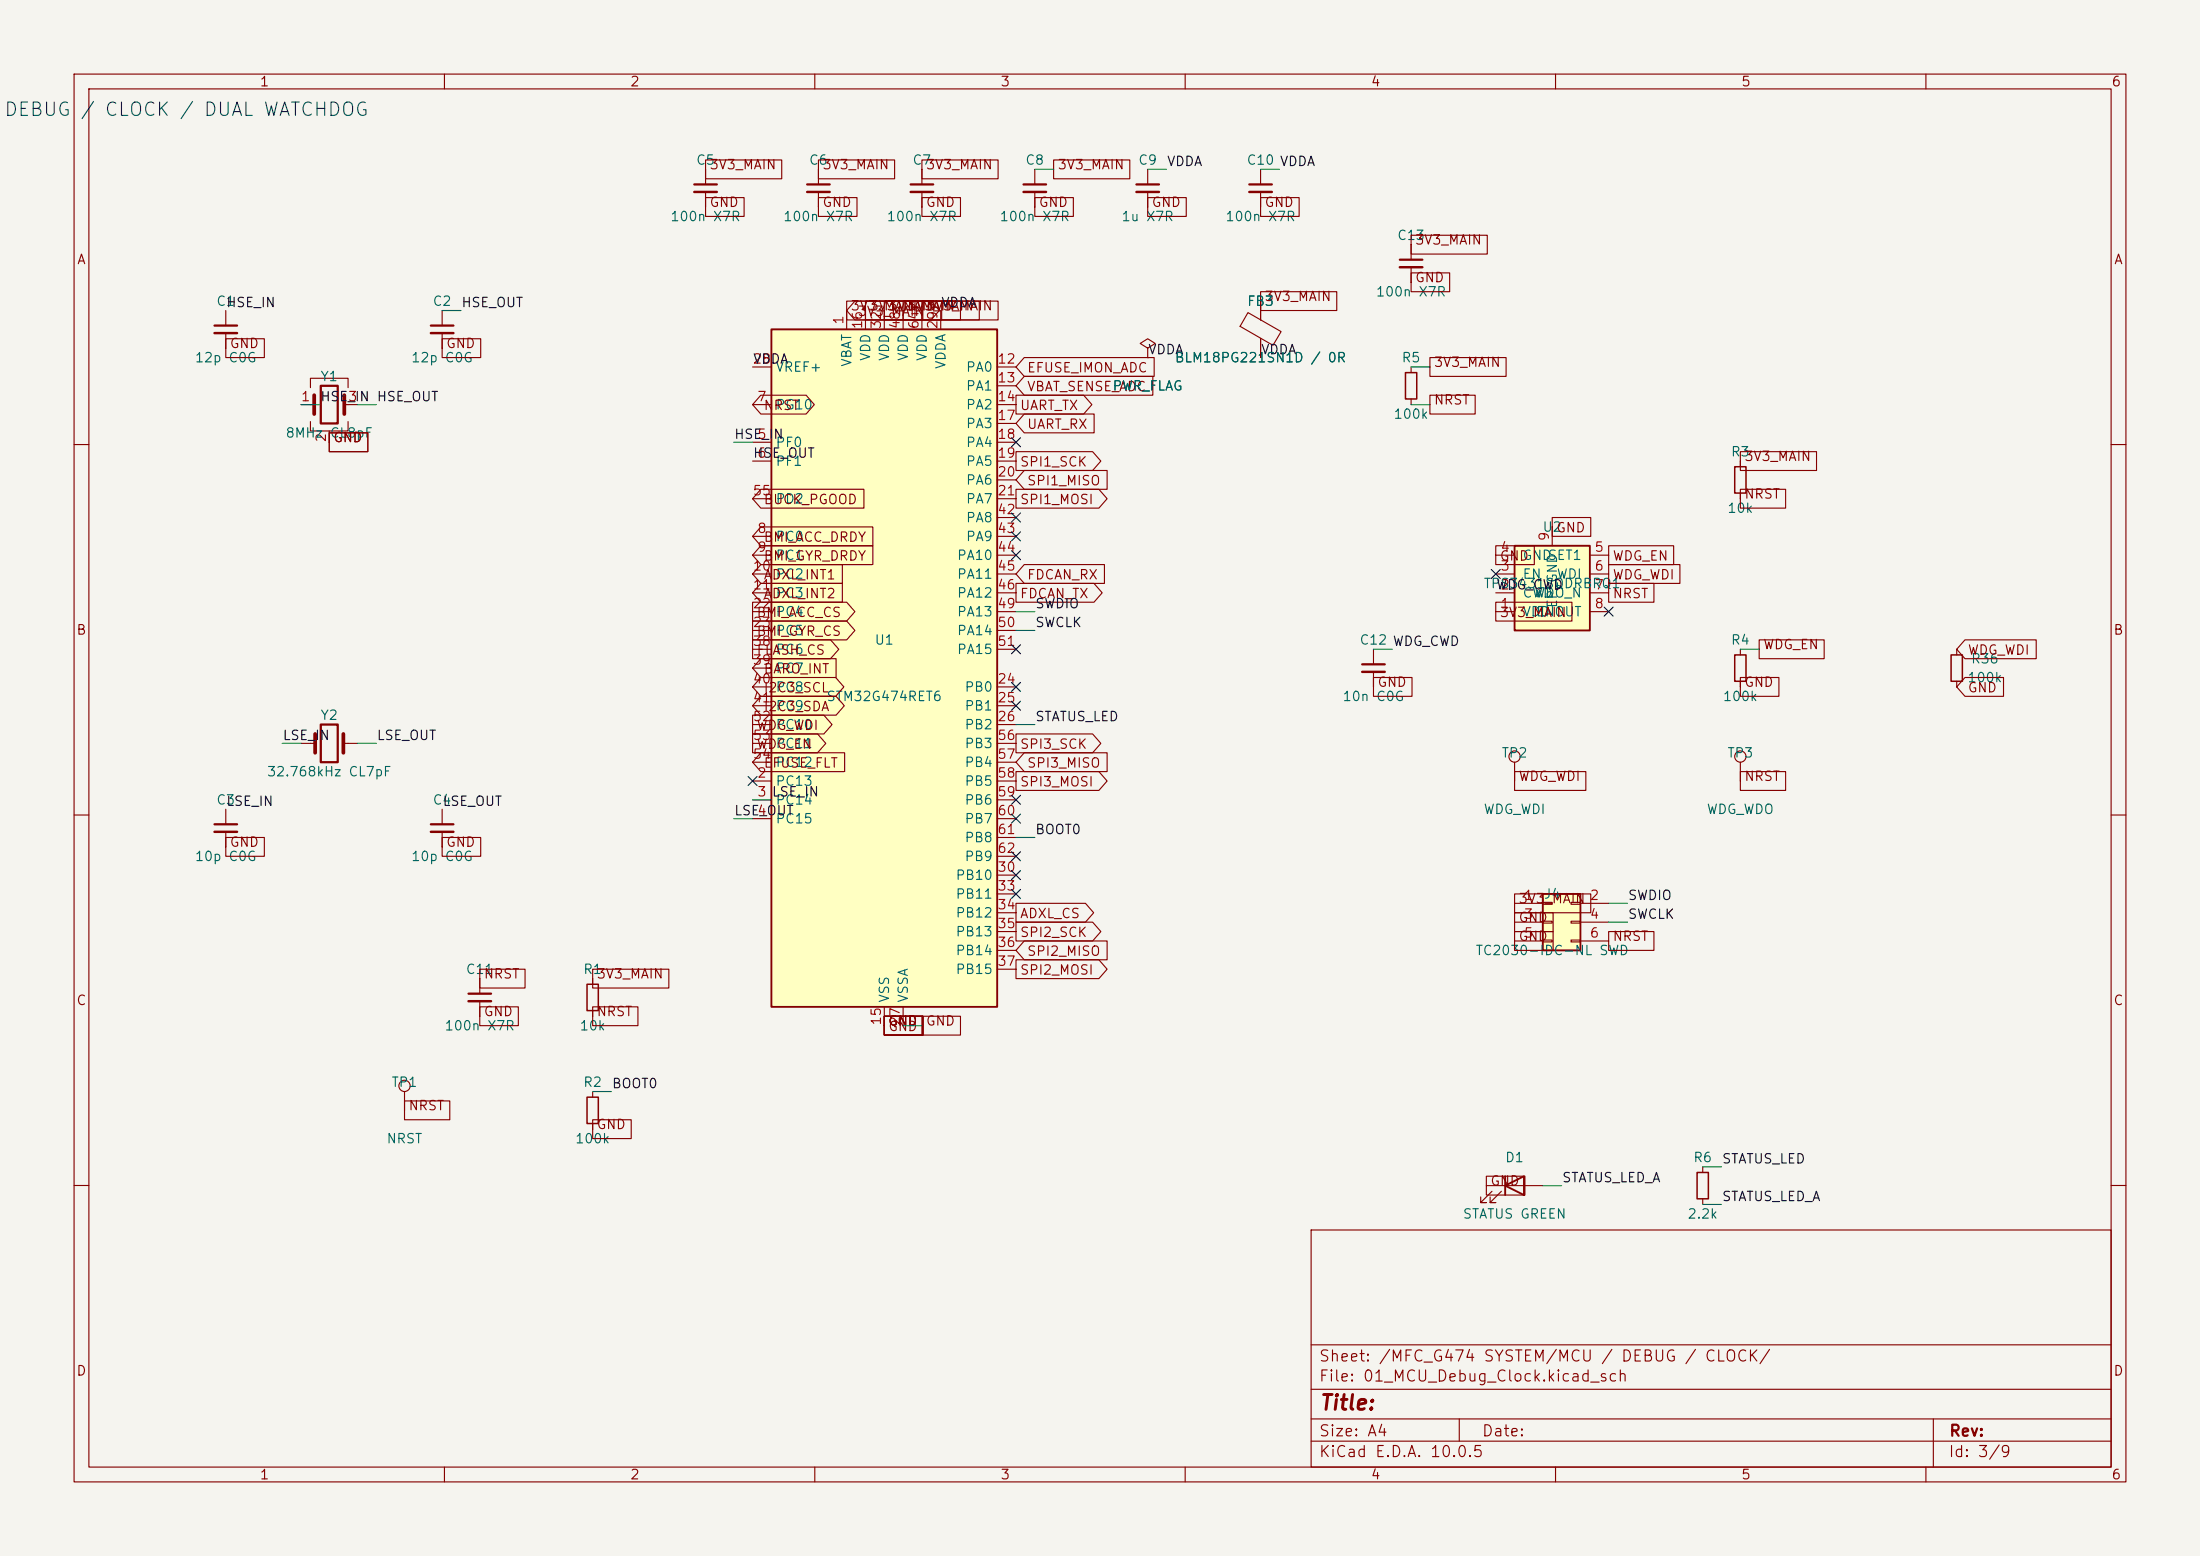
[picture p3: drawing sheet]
<svg xmlns="http://www.w3.org/2000/svg" width="297mm" height="210mm" viewBox="0 0 297 210" stroke-linecap="round" stroke-linejoin="round" font-family="sans-serif">
<path d="M0 0h297v210h-297z" fill="#f5f4ef" stroke="#f5f4ef" stroke-width=".14"/>
<g fill="none" stroke="#840000" stroke-width=".15">
<path d="M10 10h277v190h-277zM12 12h273v186h-273zM60 10v2M110 10v2M160 10v2M210 10v2M260 10v2M110.5 22.9v2M110.5 25.9v2M124.5 22.9v2M124.5 25.9v2M30.5 41.9v2"/>
<path d="M30.5 45v2M10 60h2M285 60h2M264.2 87.6v.8M264.2 91.9v.8M10 110h2M30.5 109.2v2.1M30.5 112.3v2M40.6 100.3h1.9M46.4 100.3h1.9M234.9 102.9v2.5M285 110h2"/>
<path d="M54.6 147.3v2.6M229.9 157.5v.7M10 160h2M177 166h108v32h-108zM200.7 160h7.6M201.4 160.8l-1.5 1.5h.8h-.8v-.8M202.7 160.8l-1.5 1.5h.7h-.7v-.8M229.9 161.8v.8M285 160h2M60 198v2M110 198v2M160 198v2"/>
<path d="M177 194.5h108M177 191.5h108M177 187.5h108M177 181.5h108M197 191.5v3M210 198v2M260 198v2M261 191.5v6.5"/>
<circle cx="234.9" cy="102.1" r=".76"/>
<circle cx="54.6" cy="146.6" r=".76"/>
</g>
<path d="M263.4 88.4h1.5v3.5h-1.5zM229.1 158.2h1.5v3.6h-1.5z" fill="none" stroke="#840000" stroke-width=".2"/>
<path d="M42.5 99.1v2.5M46.4 99.1v2.5" fill="none" stroke="#840000" stroke-width=".51"/>
<path d="M109 24.9h3M122.9 24.9h3.1M29 43.9h3M43.3 97.8h2.3v5.1h-2.3zM29 111.3h3" fill="none" stroke="#840000" stroke-width=".3"/>
<path d="M109 25.9h3M122.9 25.9h3.1M29 45h3M29 112.3h3" fill="none" stroke="#840000" stroke-width=".33"/>
<path d="M203.2 158.8v2.5M203.2 160l2.5-1.2v2.5z" fill="none" stroke="#840000" stroke-width=".25"/>
<path d="M208.3 120.7h5.1v7.6h-5.1z" fill="#ffffc2"/>
<path d="M208.3 120.7h5.1v7.6h-5.1z" fill="none" stroke="#840000" stroke-width=".25"/>
<g fill="none" stroke="#840000" stroke-width=".15">
<path d="M95.2 22.9v2M95.2 25.9v2M40.6 54.6h1.8M41.9 52.3v-1.2h5.1v1.2M41.9 56.9v1.3h5.1v-1.3M44.4 58.2v1.5M46.5 54.6h1.8M59.7 41.9v2M59.7 45v2M204.5 102.9v2.5M64.8 132.1v2M64.8 135.1v2.1"/>
<path d="M204.5 121.9h3.8M204.5 124.5h3.8M204.5 127h3.8M208.3 121.8h1.2v.2h-1.2zM208.3 124.3h1.2v.3h-1.2zM208.3 126.9h1.2v.2h-1.2zM212.1 121.8h1.3v.2h-1.3zM212.1 124.3h1.3v.3h-1.3zM212.1 126.9h1.3v.2h-1.3zM213.4 121.9h3.8M213.4 124.5h3.8M213.4 127h3.8"/>
<circle cx="204.5" cy="102.1" r=".76"/>
</g>
<path d="M42.4 53.3v2.6M46.5 53.3v2.6" fill="none" stroke="#840000" stroke-width=".51"/>
<path d="M93.7 24.9h3.1M43.3 52.1h2.3v5.1h-2.3zM58.2 43.9h3M63.2 134.1h3.1" fill="none" stroke="#840000" stroke-width=".3"/>
<path d="M93.7 25.9h3.1M58.2 45h3M63.2 135.1h3.1" fill="none" stroke="#840000" stroke-width=".33"/>
<path d="M104.1 44.5h30.5v91.4h-30.5z" fill="#ffffc2"/>
<path d="M104.1 44.5h30.5v91.4h-30.5z" fill="none" stroke="#840000" stroke-width=".25"/>
<g fill="none" stroke="#840000" stroke-width=".15">
<path d="M139.7 22.9v2M139.7 25.9v2M154.9 22.9v2M154.9 25.9v2M170.2 22.9v2M170.2 25.9v2M190.5 33v2.1M190.5 36.1v2M101.6 59.7h2.5M101.6 54.6h2.5M101.6 49.5h2.5M114.3 41.9v2.6"/>
<path d="M116.8 41.9v2.6M119.4 41.9v2.6M121.9 41.9v2.6M124.5 41.9v2.6M127 41.9v2.6M134.6 59.7h2.6M134.6 54.6h2.6M134.6 49.5h2.6M134.6 52.1h2.6M134.6 57.2h2.6M154.9 47l1.1-.6-1.1-.7-1 .7 1 .6v1.3M154.9 48.3h.1"/>
<path d="M168.5 42.2l4.4 2.6-1 1.8-4.5-2.6zM170.2 40.6v2.6M170.2 45.7v2.6M190.5 49.5v.8M190.5 53.8v.8M101.6 62.2h2.5M101.6 72.4h2.5M101.6 74.9h2.5M101.6 77.5h2.5M101.6 67.3h2.5M134.6 62.2h2.6M134.6 72.4h2.6"/>
<path d="M134.6 74.9h2.6M134.6 77.5h2.6M134.6 64.8h2.6M134.6 67.3h2.6M134.6 69.9h2.6M234.9 62.2v.8M234.9 66.5v.8M101.6 80h2.5M101.6 82.6h2.5M101.6 85.1h2.5M101.6 92.7h2.5M101.6 95.3h2.5"/>
<path d="M101.6 97.8h2.5M101.6 87.6h2.5M101.6 90.2h2.5M134.6 80h2.6M134.6 82.6h2.6M134.6 85.1h2.6M134.6 92.7h2.6M134.6 95.3h2.6M134.6 97.8h2.6M134.6 87.6h2.6M185.4 87.6v2.1M185.4 90.7v2"/>
<path d="M234.9 87.6v.8M234.9 91.9v.8M59.7 109.2v2.1M59.7 112.3v2M101.6 105.4h2.5M101.6 108h2.5M101.6 110.5h2.5M101.6 100.3h2.5M101.6 102.9h2.5M134.6 105.4h2.6M134.6 108h2.6M134.6 110.5h2.6"/>
<path d="M134.6 118.1h2.6M134.6 100.3h2.6M134.6 102.9h2.6M134.6 113h2.6M134.6 115.6h2.6M80 132.1v.7M80 136.4v.8M119.4 135.9v2.5M121.9 135.9v2.5M134.6 120.7h2.6M134.6 123.2h2.6M134.6 125.7h2.6"/>
<path d="M134.6 128.3h2.6M134.6 130.8h2.6M80 147.3v.8M80 151.6v.8"/>
</g>
<path d="M189.7 50.3h1.6v3.5h-1.6zM234.2 63h1.5v3.5h-1.5zM234.2 88.4h1.5v3.5h-1.5zM79.2 132.8h1.6v3.6h-1.6zM79.2 148.1h1.6v3.5h-1.6z" fill="none" stroke="#840000" stroke-width=".2"/>
<path d="M138.2 24.9h3M153.4 24.9h3.1M168.7 24.9h3M189 35.1h3M183.9 89.7h3M58.2 111.3h3" fill="none" stroke="#840000" stroke-width=".3"/>
<path d="M138.2 25.9h3M153.4 25.9h3.1M168.7 25.9h3M189 36.1h3M183.9 90.7h3M58.2 112.3h3" fill="none" stroke="#840000" stroke-width=".33"/>
<path d="M204.5 73.7h10.1v11.4h-10.1z" fill="#ffffc2"/>
<path d="M204.5 73.7h10.1v11.4h-10.1z" fill="none" stroke="#840000" stroke-width=".25"/>
<g fill="none" stroke="#840000" stroke-width=".15">
<path d="M95.2 21.6h10.3v2.5h-10.3zM95.2 26.7h5.3v2.5h-5.3zM110.5 26.7h5.2v2.5h-5.2zM110.5 21.6h10.3v2.5h-10.3zM124.5 26.7h5.2v2.5h-5.2zM124.5 21.6h10.2v2.5h-10.2zM139.7 26.7h5.2v2.5h-5.2zM142.2 21.6h10.3v2.5h-10.3zM154.9 26.7h5.2v2.5h-5.2zM170.2 26.7h5.2v2.5h-5.2zM170.2 39.4h10.3v2.5h-10.3zM190.5 31.7h10.3v2.6h-10.3z"/>
<path d="M190.5 36.8h5.2v2.6h-5.2zM30.5 45.7h5.2v2.6h-5.2zM44.4 58.4h5.3v2.6h-5.3zM59.7 45.7h5.2v2.6h-5.2zM102.7 53.3h6.1l1.1 1.3-1.1 1.3h-6.1l-1.1-1.3zM114.3 40.6h10.3v2.6h-10.3zM115.4 40.6h10.3l1.1 1.3-1.1 1.3h-10.3l-1.1-1.3zM116.8 40.6h10.3v2.6h-10.3zM119.4 40.6h10.3v2.6h-10.3zM121.9 40.6h10.3v2.6h-10.3zM124.5 40.6h10.2v2.6h-10.2zM137.2 53.3h9.1l1.1 1.3-1.1 1.3h-9.1z"/>
<path d="M138.3 55.9h9.4v2.5h-9.4l-1.1-1.2zM138.3 50.8h17.3v2.5h-17.3l-1.1-1.2zM138.3 48.3h17.5v2.5h-17.5l-1.1-1.3zM154.9 48.3h.1M170.2 40.6v2.6M170.2 45.7v2.6M193 53.3h6.2v2.6h-6.2zM193 48.3h10.3v2.5h-10.3zM102.7 76.2h11v2.5h-11l-1.1-1.2zM102.7 73.7h15.1v2.5h-15.1l-1.1-1.3zM102.7 66h13.9v2.6h-13.9l-1.1-1.3zM102.7 71.1h15.1v2.6h-15.1l-1.1-1.3z"/>
<path d="M102.7 78.7h11v2.6h-11l-1.1-1.3zM137.2 78.7h10.5l1.1 1.3-1.1 1.3h-10.5zM137.2 66h11.2l1.1 1.3-1.1 1.3h-11.2zM137.2 61h10.3l1.1 1.2-1.1 1.3h-10.3zM138.3 76.2h10.8v2.5h-10.8l-1.1-1.2zM138.3 63.5h11.2v2.5h-11.2l-1.1-1.2zM201.9 73.7h5.2v2.5h-5.2zM201.9 77.5h2.6M201.9 74.9h2.6M209.5 69.8h5.3v2.6h-5.3zM209.5 71.1v2.6M214.6 77.5h2.6"/>
<path d="M214.6 74.9h2.6M217.2 76.2h9.6v2.5h-9.6zM217.2 78.7h6.1v2.6h-6.1zM217.2 73.7h8.7v2.5h-8.7zM234.9 66h6.2v2.6h-6.2zM234.9 61h10.3v2.5h-10.3zM101.6 86.4h10.5l1.1 1.2-1.1 1.3h-10.5zM101.6 83.8h12.7l1.1 1.3-1.1 1.3h-12.7zM101.6 99.1h8.8l1.1 1.2-1.1 1.3h-8.8zM101.6 96.5h9.6l1.1 1.3-1.1 1.3h-9.6zM101.6 81.3h12.7l1.1 1.3-1.1 1.2h-12.7zM102.7 94h10.2l1.1 1.3-1.1 1.2h-10.2l-1.1-1.2z"/>
<path d="M102.7 88.9h10.2v2.5h-10.2l-1.1-1.2zM102.7 91.4h10.1l1.1 1.3-1.1 1.3h-10.1l-1.1-1.3zM137.2 99.1h10.3l1.1 1.2-1.1 1.3h-10.3zM185.4 91.4h5.2v2.6h-5.2zM201.9 81.3h10.3v2.5h-10.3zM201.9 82.6h2.6M201.9 80h2.6M214.6 82.6h2.6M214.6 80h2.6M234.9 91.4h5.3v2.6h-5.3zM237.5 86.4h8.8v2.5h-8.8zM265.3 91.4h5.2v2.6h-5.2l-1.1-1.3z"/>
<path d="M265.3 86.4h9.6v2.5h-9.6l-1.1-1.3zM30.5 113h5.2v2.6h-5.2zM59.7 113h5.2v2.6h-5.2zM102.7 101.6h11.3v2.5h-11.3l-1.1-1.2zM137.2 104.1h11.2l1.1 1.3-1.1 1.3h-11.2zM138.3 101.6h11.2v2.5h-11.2l-1.1-1.2zM204.5 104.1h9.6v2.6h-9.6zM234.9 104.1h6.2v2.6h-6.2zM64.8 130.8h6.1v2.6h-6.1zM64.8 135.9h5.2v2.5h-5.2zM80 130.8h10.3v2.6h-10.3zM80 135.9h6.1v2.5h-6.1z"/>
<path d="M119.4 137.2h5.2v2.5h-5.2zM124.5 137.2h5.2v2.5h-5.2zM137.2 129.5h11.2l1.1 1.3-1.1 1.3h-11.2zM137.2 124.5h10.3l1.1 1.2-1.1 1.3h-10.3zM137.2 121.9h9.3l1.1 1.3-1.1 1.3h-9.3zM138.3 127h11.2v2.5h-11.2l-1.1-1.2zM204.5 120.6h10.3v2.6h-10.3zM204.5 125.7h5.2v2.6h-5.2zM204.5 123.2h5.2v2.5h-5.2zM217.2 125.7h6.1v2.6h-6.1zM54.6 148.6h6.1v2.5h-6.1zM80 151.1h5.2v2.6h-5.2z"/>
<path d="M200.7 158.7h5.2v2.6h-5.2z"/>
</g>
<g fill="none" stroke="#009600" stroke-width=".15">
<path d="M139.7 22.9h2.5M154.9 22.9h2.6M170.2 22.9h2.5M40.6 54.6h2.6M48.3 54.6h2.5M59.7 41.9h2.5M99.1 59.7h2.5M190.5 54.6h2.5M190.5 49.5h2.5M137.2 97.8h2.5M137.2 85.1h2.5M137.2 82.6h2.5"/>
<path d="M185.4 87.6h2.6M234.9 87.6h2.6M38.1 100.3h2.5M48.3 100.3h2.5M99.1 110.5h2.5M101.6 108h2.5M137.2 113h2.5M121.9 138.4h2.6M217.2 121.9h2.5M217.2 124.5h2.5M80 147.3h2.5M229.9 157.5h2.5"/>
<path d="M208.3 160h2.5M229.9 162.6h2.5"/>
</g>
<g fill="none" stroke="#000084" stroke-width=".15">
<path d="M136.6 59.1l1.2 1.2M137.8 59.1l-1.2 1.2M136.6 74.3l1.2 1.2M136.6 71.8l1.2 1.2M136.6 69.2l1.2 1.3M137.8 74.3l-1.2 1.2M137.8 69.2l-1.2 1.3M137.8 71.8l-1.2 1.2M201.3 76.9l1.2 1.2M202.5 76.9l-1.2 1.2M136.6 92.1l1.2 1.2M136.6 87l1.2 1.2"/>
<path d="M136.6 94.6l1.2 1.3M137.8 92.1l-1.2 1.2M137.8 87l-1.2 1.2M137.8 94.6l-1.2 1.3M216.6 81.9l1.2 1.3M217.8 81.9l-1.2 1.3M101 104.8l1.2 1.2M102.2 104.8l-1.2 1.2M136.6 107.3l1.2 1.3M136.6 109.9l1.2 1.2M136.6 117.5l1.2 1.2M136.6 115l1.2 1.2"/>
<path d="M137.8 107.3l-1.2 1.3M137.8 109.9l-1.2 1.2M137.8 117.5l-1.2 1.2M137.8 115l-1.2 1.2M136.6 120l1.2 1.3M137.8 120l-1.2 1.3"/>
</g>
<text font-size="2" fill="#840000" x="178" y="190.8">Title:</text>
<g font-size="1.8" fill="#0000c2">
<text x=".4" y="16.1">DEBUG</text>
<text x="10.7" y="16.1">/ CLOCK / DUAL WATCHDOG</text>
</g>
<g font-size="1.5" fill="#840000">
<text x="178" y="184.1">Sheet: /MFC_G474 SYSTEM/MCU / DEBUG / CLOCK/</text>
<text x="178" y="186.8">File: 01_MCU_Debug_Clock.kicad_sch</text>
<text x="178" y="197">KiCad E.D.A. 10.0.5</text>
<text x="178" y="194.2">Size: A4</text>
<text x="200" y="194.2">Date:</text>
<text x="263" y="197">Id: 3/9</text>
<text x="263" y="194.2">Rev:</text>
</g>
<g font-size="1.3" fill="#840000">
<text x="35" y="12">1</text>
<text x="85" y="12">2</text>
<text x="135" y="12">3</text>
<text x="185" y="12">4</text>
<text x="235" y="12">5</text>
<text x="285" y="12">6</text>
<text x="95.7" y="23.2">3V3_MAIN</text>
<text x="110.9" y="23.2">3V3_MAIN</text>
<text x="124.9" y="23.2">3V3_MAIN</text>
<text x="142.7" y="23.2">3V3_MAIN</text>
<text x="95.7" y="28.3">GND</text>
<text x="110.9" y="28.3">GND</text>
<text x="124.9" y="28.3">GND</text>
<text x="140.1" y="28.3">GND</text>
<text x="155.4" y="28.3">GND</text>
<text x="170.6" y="28.3">GND</text>
<text x="10.3" y="36">A</text>
<text x="190.9" y="33.3">3V3_MAIN</text>
<text x="285.3" y="36">A</text>
<text x="170.6" y="41">3V3_MAIN</text>
<text x="190.9" y="38.4">GND</text>
<text x="30.9" y="47.3">GND</text>
<text x="60.1" y="47.3">GND</text>
<text x="114.7" y="42.2">3V3_MAIN</text>
<text x="115.7" y="43">3V3_MAIN</text>
<text x="122.4" y="42.2">3V3_MAIN</text>
<text x="124.9" y="42.2">3V3_MAIN</text>
<text x="138.6" y="53.1">VBAT_SENSE_ADC</text>
<text x="138.6" y="50.6">EFUSE_IMON_ADC</text>
<text x="193.5" y="49.8">3V3_MAIN</text>
<text x="103" y="55.7">NRST</text>
<text x="137.6" y="55.7">UART_TX</text>
<text x="138.6" y="58.2">UART_RX</text>
<text x="193.5" y="54.9">NRST</text>
<text x="44.9" y="60">GND</text>
<text x="137.6" y="63.3">SPI1_SCK</text>
<text x="138.6" y="65.8">SPI1_MISO</text>
<text x="235.4" y="62.5">3V3_MAIN</text>
<text x="103" y="68.4">BUCK_PGOOD</text>
<text x="137.6" y="68.4">SPI1_MOSI</text>
<text x="235.4" y="67.6">NRST</text>
<text x="103" y="76">BMI_GYR_DRDY</text>
<text x="103" y="73.4">BMI_ACC_DRDY</text>
<text x="202.4" y="76">GND</text>
<text x="210" y="72.2">GND</text>
<text x="217.6" y="76">WDG_EN</text>
<text x="102" y="83.6">BMI_ACC_CS</text>
<text x="103" y="78.5">ADXL_INT1</text>
<text x="103" y="81.1">ADXL_INT2</text>
<text x="137.6" y="81.1">FDCAN_TX</text>
<text x="138.6" y="78.5">FDCAN_RX</text>
<text x="202.4" y="83.6">3V3_MAIN</text>
<text x="217.6" y="78.5">WDG_WDI</text>
<text x="217.6" y="81.1">NRST</text>
<text x="10.2" y="86">B</text>
<text x="102" y="88.7">FLASH_CS</text>
<text x="102" y="86.1">BMI_GYR_CS</text>
<text x="237.9" y="87.9">WDG_EN</text>
<text x="265.6" y="88.7">WDG_WDI</text>
<text x="285.2" y="86">B</text>
<text x="103" y="91.2">BARO_INT</text>
<text x="103" y="93.8">I2C3_SCL</text>
<text x="185.9" y="93">GND</text>
<text x="235.4" y="93">GND</text>
<text x="265.6" y="93.8">GND</text>
<text x="102" y="101.4">WDG_EN</text>
<text x="102" y="98.8">WDG_WDI</text>
<text x="103" y="96.3">I2C3_SDA</text>
<text x="137.6" y="101.4">SPI3_SCK</text>
<text x="103" y="103.9">EFUSE_FLT</text>
<text x="137.6" y="106.5">SPI3_MOSI</text>
<text x="138.6" y="103.9">SPI3_MISO</text>
<text x="204.9" y="105.7">WDG_WDI</text>
<text x="235.4" y="105.7">NRST</text>
<text x="30.9" y="114.6">GND</text>
<text x="60.1" y="114.6">GND</text>
<text x="137.6" y="124.2">ADXL_CS</text>
<text x="204.9" y="122.2">3V3_MAIN</text>
<text x="204.9" y="124.8">GND</text>
<text x="137.6" y="131.9">SPI2_MOSI</text>
<text x="137.6" y="126.8">SPI2_SCK</text>
<text x="138.6" y="129.3">SPI2_MISO</text>
<text x="204.9" y="127.3">GND</text>
<text x="217.6" y="127.3">NRST</text>
<text x="10.2" y="136">C</text>
<text x="65.2" y="132.4">NRST</text>
<text x="65.2" y="137.5">GND</text>
<text x="80.5" y="132.4">3V3_MAIN</text>
<text x="80.5" y="137.5">NRST</text>
<text x="285.2" y="136">C</text>
<text x="119.8" y="138.7">GND</text>
<text x="124.9" y="138.7">GND</text>
<text x="55.1" y="150.2">NRST</text>
<text x="80.5" y="152.7">GND</text>
<text x="201.1" y="160.3">GND</text>
<text x="10.2" y="186">D</text>
<text x="285.2" y="186">D</text>
<text x="35" y="200">1</text>
<text x="85" y="200">2</text>
<text x="135" y="200">3</text>
<text x="185" y="200">4</text>
<text x="235" y="200">5</text>
<text x="285" y="200">6</text>
</g>
<g font-size="1.3" fill="#006464">
<text x="93.9" y="22.6">C5</text>
<text x="109.1" y="22.6">C6</text>
<text x="123.1" y="22.6">C7</text>
<text x="138.3" y="22.6">C8</text>
<text x="153.6" y="22.6">C9</text>
<text x="168.2" y="22.6">C10 VDDA</text>
<text x="90.4" y="30.2">100n X7R</text>
<text x="105.6" y="30.2">100n X7R</text>
<text x="119.6" y="30.2">100n X7R</text>
<text x="134.9" y="30.2">100n X7R</text>
<text x="151.3" y="30.2">1u X7R</text>
<text x="165.3" y="30.2">100n X7R</text>
<text x="188.5" y="32.7">C13</text>
<text x="29.1" y="41.6">C1</text>
<text x="58.3" y="41.6">C2</text>
<text x="168.3" y="41.6">FB3</text>
<text x="185.7" y="40.3">100n X7R</text>
<text x="26.2" y="49.2">12p C0G</text>
<text x="43.2" y="51.8">Y1</text>
<text x="55.4" y="49.2">12p C0G</text>
<text x="104.6" y="50.5">VREF+</text>
<text x="115.3" y="49.6" transform="rotate(-90 115.3 49.6)">VBAT</text>
<text x="117.8" y="48.8" transform="rotate(-90 117.8 48.8)">VDD</text>
<text x="120.3" y="48.8" transform="rotate(-90 120.3 48.8)">VDD</text>
<text x="122.9" y="48.8" transform="rotate(-90 122.9 48.8)">VDD</text>
<text x="125.4" y="48.8" transform="rotate(-90 125.4 48.8)">VDD</text>
<text x="128" y="49.9" transform="rotate(-90 128 49.9)">VDDA</text>
<text x="130.3" y="50.5">PA0</text>
<text x="130.3" y="53">PA1</text>
<text x="150.1" y="53">PWR_FLAG</text>
<text x="158.5" y="49.2">BLM18PG221SN1D / 0R</text>
<text x="189.1" y="49.2">R5</text>
<text x="38.5" y="59.4">8MHz CL8pF</text>
<text x="104.6" y="55.6">PG10</text>
<text x="130.3" y="55.6">PA2</text>
<text x="130.3" y="58.1">PA3</text>
<text x="188" y="56.8">100k</text>
<text x="104.6" y="60.7">PF0</text>
<text x="104.6" y="63.2">PF1</text>
<text x="130.3" y="60.7">PA4</text>
<text x="130.3" y="63.2">PA5</text>
<text x="130.3" y="65.7">PA6</text>
<text x="233.6" y="61.9">R3</text>
<text x="104.6" y="68.3">PD2</text>
<text x="130.3" y="68.3">PA7</text>
<text x="130.3" y="70.8">PA8</text>
<text x="233.1" y="69.5">10k</text>
<text x="104.6" y="73.4">PC0</text>
<text x="104.6" y="75.9">PC1</text>
<text x="129.1" y="75.9">PA10</text>
<text x="130.3" y="73.4">PA9</text>
<text x="205.5" y="75.9">GND</text>
<text x="208.2" y="72.1">U2</text>
<text x="208.9" y="75.9">SET1</text>
<text x="104.6" y="78.4">PC2</text>
<text x="104.6" y="81">PC3</text>
<text x="104.6" y="83.5">PC4</text>
<text x="129.1" y="78.4">PA11</text>
<text x="129.1" y="81">PA12</text>
<text x="129.1" y="83.5">PA13</text>
<text x="200.2" y="79.7">TPS3431SQDRBRQ1</text>
<text x="205.5" y="83.5">VDD</text>
<text x="205.5" y="81">CWD</text>
<text x="205.5" y="78.4">EN</text>
<text x="207" y="81">WDO_N</text>
<text x="207.3" y="83.5">ENOUT</text>
<text x="210.1" y="78.4">WDI</text>
<text x="210.5" y="82.2" transform="rotate(-90 210.5 82.2)">EP_GND</text>
<text x="104.6" y="86.1">PC5</text>
<text x="104.6" y="88.6">PC6</text>
<text x="118" y="87.3">U1</text>
<text x="129.1" y="86.1">PA14</text>
<text x="129.1" y="88.6">PA15</text>
<text x="183.4" y="87.3">C12 WDG_CWD</text>
<text x="233.6" y="87.3">R4</text>
<text x="266" y="89.9">R36</text>
<text x="104.6" y="91.1">PC7</text>
<text x="104.6" y="93.7">PC8</text>
<text x="111.5" y="94.9">STM32G474RET6</text>
<text x="130.1" y="93.7">PB0</text>
<text x="181.2" y="94.9">10n C0G</text>
<text x="232.5" y="94.9">100k</text>
<text x="265.5" y="92.4">100k</text>
<text x="43.2" y="97.5">Y2</text>
<text x="104.6" y="96.2">PC9</text>
<text x="104.6" y="98.8">PC10</text>
<text x="104.6" y="101.3">PC11</text>
<text x="130.1" y="96.2">PB1</text>
<text x="130.1" y="98.8">PB2</text>
<text x="130.1" y="101.3">PB3</text>
<text x="35.9" y="105.1">32.768kHz CL7pF</text>
<text x="104.6" y="106.4">PC13</text>
<text x="104.6" y="103.8">PC12</text>
<text x="130.1" y="103.8">PB4</text>
<text x="130.1" y="106.4">PB5</text>
<text x="202.6" y="102.6">TP2</text>
<text x="233.1" y="102.6">TP3</text>
<text x="29.1" y="108.9">C3</text>
<text x="58.3" y="108.9">C4</text>
<text x="104.6" y="108.9">PC14</text>
<text x="104.6" y="111.5">PC15</text>
<text x="130.1" y="108.9">PB6</text>
<text x="130.1" y="111.5">PB7</text>
<text x="130.1" y="114">PB8</text>
<text x="200.2" y="110.2">WDG_WDI</text>
<text x="230.3" y="110.2">WDG_WDO</text>
<text x="26.2" y="116.5">10p C0G</text>
<text x="55.4" y="116.5">10p C0G</text>
<text x="128.9" y="119.1">PB10</text>
<text x="130.1" y="116.5">PB9</text>
<text x="128.9" y="121.6">PB11</text>
<text x="128.9" y="124.2">PB12</text>
<text x="208.3" y="121.6">J4</text>
<text x="62.8" y="131.8">C11</text>
<text x="78.6" y="131.8">R1</text>
<text x="128.9" y="126.7">PB13</text>
<text x="128.9" y="129.2">PB14</text>
<text x="128.9" y="131.8">PB15</text>
<text x="199.1" y="129.2">TC2030-IDC-NL SWD</text>
<text x="120.3" y="135.4" transform="rotate(-90 120.3 135.4)">VSS</text>
<text x="122.9" y="135.4" transform="rotate(-90 122.9 135.4)">VSSA</text>
<text x="59.9" y="139.4">100n X7R</text>
<text x="78.2" y="139.4">10k</text>
<text x="52.8" y="147">TP1</text>
<text x="78.6" y="147">R2</text>
<text x="52.1" y="154.6">NRST</text>
<text x="77.6" y="154.6">100k</text>
<text x="203.1" y="157.2">D1</text>
<text x="228.5" y="157.2">R6</text>
<text x="197.4" y="164.8">STATUS GREEN</text>
<text x="227.7" y="164.8">2.2k</text>
</g>
<g font-size="1.3" fill="#0f0f0f">
<text x="157.5" y="22.7">VDDA</text>
<text x="30.5" y="41.8">HSE_IN</text>
<text x="62.2" y="41.8">HSE_OUT</text>
<text x="127" y="41.8">VDDA</text>
<text x="101.6" y="49.4">VDDA</text>
<text x="154.9" y="48.1">VDDA</text>
<text x="170.2" y="48.1">VDDA</text>
<text x="43.2" y="54.5">HSE_IN HSE_OUT</text>
<text x="99" y="59.6">HSE_IN</text>
<text x="101.6" y="62.1">HSE_OUT</text>
<text x="139.7" y="82.4">SWDIO</text>
<text x="201.9" y="79.9">WDG_CWD</text>
<text x="139.7" y="85">SWCLK</text>
<text x="38.1" y="100.2">LSE_IN</text>
<text x="50.8" y="100.2">LSE_OUT</text>
<text x="139.7" y="97.7">STATUS_LED</text>
<text x="30.5" y="109.1">LSE_IN</text>
<text x="59.7" y="109.1">LSE_OUT</text>
<text x="99" y="110.4">LSE_OUT</text>
<text x="139.7" y="112.9">BOOT0</text>
<text x="219.7" y="121.8">SWDIO</text>
<text x="219.7" y="124.3">SWCLK</text>
<text x="82.5" y="147.2">BOOT0</text>
<text x="210.8" y="159.9">STATUS_LED_A</text>
<text x="232.4" y="157.4">STATUS_LED</text>
<text x="232.4" y="162.4">STATUS_LED_A</text>
</g>
<g font-size="1.3" fill="#a90000">
<text x="114.2" y="43.9" transform="rotate(-90 114.2 43.9)">1</text>
<text x="116.7" y="44.5" transform="rotate(-90 116.7 44.5)">16</text>
<text x="119.2" y="44.5" transform="rotate(-90 119.2 44.5)">32</text>
<text x="121.8" y="44.5" transform="rotate(-90 121.8 44.5)">48</text>
<text x="124.3" y="44.5" transform="rotate(-90 124.3 44.5)">64</text>
<text x="126.9" y="44.5" transform="rotate(-90 126.9 44.5)">29</text>
<text x="101.5" y="49.4">28</text>
<text x="134.6" y="49.4">12</text>
<text x="134.6" y="51.9">13</text>
<text x="40.5" y="54.5">1</text>
<text x="44.3" y="59.8" transform="rotate(-90 44.3 59.8)">2</text>
<text x="46.9" y="54.5">3</text>
<text x="102.1" y="59.6">5</text>
<text x="102.1" y="54.5">7</text>
<text x="134.6" y="54.5">14</text>
<text x="134.6" y="57">17</text>
<text x="134.6" y="59.6">18</text>
<text x="102.1" y="62.1">6</text>
<text x="134.6" y="62.1">19</text>
<text x="134.6" y="64.6">20</text>
<text x="101.5" y="67.2">55</text>
<text x="134.6" y="67.2">21</text>
<text x="134.6" y="69.7">42</text>
<text x="101.5" y="77.3">10</text>
<text x="102.1" y="72.3">8</text>
<text x="102.1" y="74.8">9</text>
<text x="134.6" y="72.3">43</text>
<text x="134.6" y="74.8">44</text>
<text x="134.6" y="77.3">45</text>
<text x="202.5" y="77.3">3</text>
<text x="202.5" y="74.8">4</text>
<text x="209.4" y="73.1" transform="rotate(-90 209.4 73.1)">9</text>
<text x="215.2" y="74.8">5</text>
<text x="215.2" y="77.3">6</text>
<text x="101.5" y="79.9">11</text>
<text x="101.5" y="82.4">22</text>
<text x="134.6" y="79.9">46</text>
<text x="134.6" y="82.4">49</text>
<text x="202.5" y="82.4">1</text>
<text x="202.5" y="79.9">2</text>
<text x="215.2" y="79.9">7</text>
<text x="215.2" y="82.4">8</text>
<text x="101.5" y="85">23</text>
<text x="101.5" y="87.5">38</text>
<text x="134.6" y="85">50</text>
<text x="134.6" y="87.5">51</text>
<text x="101.5" y="90">39</text>
<text x="101.5" y="92.6">40</text>
<text x="101.5" y="95.1">41</text>
<text x="134.6" y="92.6">24</text>
<text x="134.6" y="95.1">25</text>
<text x="101.5" y="97.7">52</text>
<text x="101.5" y="100.2">53</text>
<text x="134.6" y="97.7">26</text>
<text x="134.6" y="100.2">56</text>
<text x="101.5" y="102.7">54</text>
<text x="102.1" y="105.3">2</text>
<text x="102.1" y="107.8">3 LSE_IN</text>
<text x="134.6" y="102.7">57</text>
<text x="134.6" y="105.3">58</text>
<text x="134.6" y="107.8">59</text>
<text x="102.1" y="110.4">4</text>
<text x="134.6" y="110.4">60</text>
<text x="134.6" y="112.9">61</text>
<text x="134.6" y="118">30</text>
<text x="134.6" y="115.4">62</text>
<text x="134.6" y="120.5">33</text>
<text x="134.6" y="123.1">34</text>
<text x="134.6" y="125.6">35</text>
<text x="205.6" y="121.8">1</text>
<text x="205.6" y="124.3">3</text>
<text x="214.5" y="121.8">2</text>
<text x="214.5" y="124.3">4</text>
<text x="134.6" y="128.1">36</text>
<text x="134.6" y="130.7">37</text>
<text x="205.6" y="126.9">5</text>
<text x="214.5" y="126.9">6</text>
<text x="119.2" y="138.5" transform="rotate(-90 119.2 138.5)">15</text>
<text x="121.8" y="138.5" transform="rotate(-90 121.8 138.5)">27</text>
</g>
</svg>
